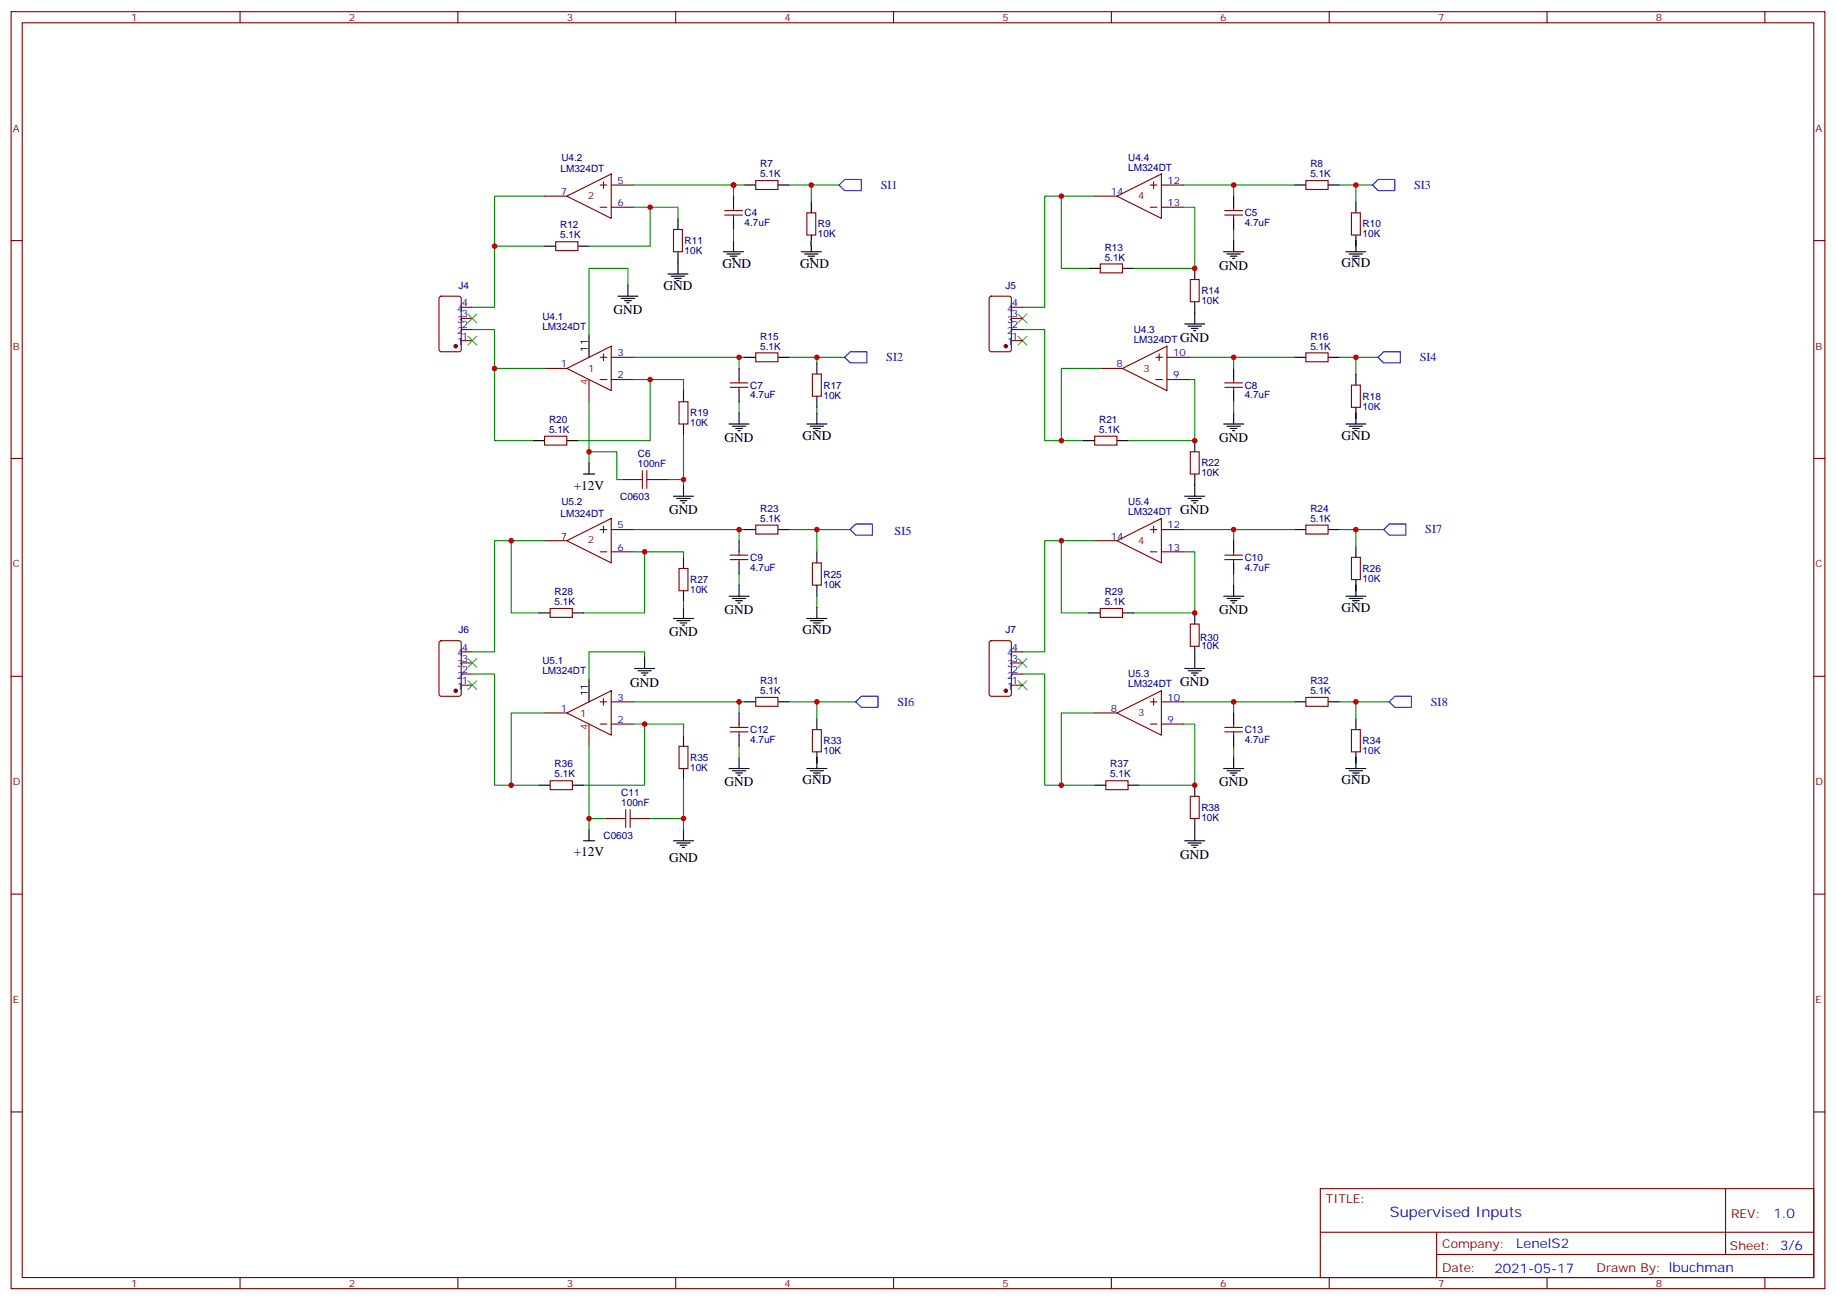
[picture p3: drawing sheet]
<svg xmlns="http://www.w3.org/2000/svg" width="583mm" height="413mm" viewBox="0 0 583 413" stroke-linecap="round" stroke-linejoin="round" font-family="sans-serif">
<g fill="none" stroke="#870000" stroke-width=".35">
<path d="M3.5 3.7h575.8v405.3h-575.8zM7.1 7.2h568.6v398.3h-568.6zM76.2 3.7v3.5M145.3 3.7v3.5M214.5 3.7v3.5M283.6 3.7v3.5M352.8 3.7v3.5M421.9 3.7v3.5M491.1 3.7v3.5M560.2 3.7v3.5M190.5 58.7h2.1M191.6 57.7v2.1"/>
<path d="M194 58.7h7.1M239.9 57.3h7v2.8h-7zM365.1 58.7h2.1M366.2 57.7v2.1M368.7 58.7h7M414.5 57.3h7.1v2.8h-7.1zM3.5 76.4h3.6M172.9 62.3h7M176.4 76.7h7v2.9h-7zM179.9 62.3l14.1-7.1v14.1zM190.5 65.8h2.1M194 65.8h7.1"/>
<path d="M213.8 72.8h2.8v7.1h-2.8zM230 68.3h5.7M230 66.9h5.7M232.8 65.8v1.1M232.8 68.3v1M256.1 67.6h2.8v7h-2.8zM347.5 62.3h7M354.5 62.3l14.2-7.1v14.1zM365.1 65.8h2.1M368.7 65.8h7M388.8 68.3h5.6M388.8 66.9h5.6"/>
<path d="M391.6 65.8v1.1M391.6 68.3v1M429 67.6h2.8v7h-2.8zM575.7 76.4h3.6M139.6 94.2l.5-.2h5.6l.6 .4 .1 16.5-.5 .7-5.8 .1-.7-.5-.1-16.5zM146.4 97.5h3.5M314.2 94.2l.5-.2h5.6l.7 .4v16.5l-.4 .7-5.9 .1-.7-.5v-16.5zM321 97.5h3.6M349.2 83.8h7.1v2.8h-7.1zM377.8 88.7h2.8v7.1h-2.8zM146.4 108.1h3.5M146.4 104.6h3.5"/>
<path d="M146.4 101.1h3.5M172.9 116.9h7M179.9 116.9l14.1-7v14.1zM190.5 113.4h2.1M191.6 112.4v2.1M194 113.4h7.1M239.9 112h7v2.8h-7zM257.9 118.7h2.8v7.1h-2.8zM321 108.1h3.6M321 104.6h3.6M321 101.1h3.6M349.2 116.9h7.1"/>
<path d="M356.3 116.9l14.1-7v14.1zM366.9 113.4h2.1M367.9 112.4v2.1M370.4 113.4h7.1M414.5 112h7.1v2.8h-7.1zM172.9 138.5h7v2.8h-7zM190.5 120.5h2.1M194 120.5h7.1M215.5 127.5h2.9v7.1h-2.9zM231.8 122.9h5.6M231.8 121.5h5.6M234.6 120.5v1"/>
<path d="M234.6 122.9v1.1M347.5 138.5h7v2.8h-7zM366.9 120.5h2.1M370.4 120.5h7.1M388.8 122.9h5.6M388.8 121.5h5.6M391.6 120.5v1M391.6 122.9v1.1M429 122.2h2.8v7.1h-2.8zM3.5 145.5h3.6M197.6 152.2h3.5M208.1 152.2h3.6"/>
<path d="M377.8 143.4h2.8v7.1h-2.8zM575.7 145.5h3.6M172.9 171.6h7M179.9 171.6l14.1-7v14.1zM190.5 168.1h2.1M190.5 175.2h2.1M191.6 167v2.2M194 168.1h7.1M194 175.2h7.1M231.8 177.6h5.6M231.8 176.2h5.6M234.6 175.2v1"/>
<path d="M234.6 177.6v1.1M239.9 166.7h7v2.8h-7zM257.9 178.7h2.8v7h-2.8zM347.5 171.6h7M354.5 171.6l14.2-7v14.1zM365.1 168.1h2.1M365.1 175.2h2.1M366.2 167v2.2M368.7 168.1h7M368.7 175.2h7M388.8 177.6h5.6M388.8 176.2h5.6"/>
<path d="M391.6 175.2v1M391.6 177.6v1.1M414.5 166.7h7.1v2.8h-7.1zM429 176.9h2.8v7.1h-2.8zM174.6 193.1h7.1v2.9h-7.1zM215.5 180.4h2.9v7.1h-2.9zM349.2 193.1h7.1v2.9h-7.1zM377.8 198.1h2.8v7h-2.8zM3.5 214.7h3.6M139.6 203.6l.5-.2h5.6l.6 .4 .1 16.5-.5 .7h-5.8l-.7-.4-.1-16.5zM146.4 217.5h3.5M146.4 214h3.5"/>
<path d="M146.4 210.4h3.5M146.4 206.9h3.5M314.2 203.6l.5-.2h5.6l.7 .4v16.5l-.4 .7h-5.9l-.7-.4v-16.5zM321 217.5h3.6M321 214h3.6M321 210.4h3.6M321 206.9h3.6M575.7 214.7h3.6M172.9 226.3h7M179.9 226.3l14.1-7v14.1zM190.5 229.8h2.1M190.5 222.8h2.1"/>
<path d="M191.6 221.7v2.1M194 229.8h7.1M194 222.8h7.1M215.5 236.9h2.9v7h-2.9zM231.8 232.3h5.6M231.8 230.9h5.6M234.6 229.8v1.1M234.6 232.3v1.1M239.9 221.4h7v2.8h-7zM257.9 231.6h2.8v7.1h-2.8zM347.5 226.3h7M354.5 226.3l14.2-7v14.1z"/>
<path d="M365.1 229.8h2.1M365.1 222.8h2.1M366.2 221.7v2.1M368.7 229.8h7M368.7 222.8h7M388.8 232.3h5.6M388.8 230.9h5.6M391.6 229.8v1.1M391.6 232.3v1.1M414.5 221.4h7.1v2.8h-7.1zM429 231.6h2.8v7.1h-2.8zM174.6 247.8h7.1v2.8h-7.1z"/>
<path d="M192.3 259.8h3.5M202.8 259.8h3.6M351 247.8h7.1v2.8h-7.1zM377.8 252.8h2.8v7h-2.8zM3.5 283.8h3.6M575.7 283.8h3.6M3.5 353h3.6M575.7 353h3.6M419.1 377.3h156.6v28.2h-156.6zM547.7 377.3v20.9M419.1 391.1h156.5M456 398.2h119.6"/>
<path d="M456 391.1v14.2M76.2 405.5v3.5M145.3 405.5v3.5M214.5 405.5v3.5M283.6 405.5v3.5M352.8 405.5v3.5M421.9 405.5v3.5M491.1 405.5v3.5M560.2 405.5v3.5"/>
</g>
<g fill="none" stroke="#000" stroke-width=".35">
<path d="M236.4 58.7h3.5M246.9 58.7h3.6M411 58.7h3.5M421.6 58.7h3.5M172.9 78.1h3.5M183.4 78.1h3.6M215.2 69.3v3.5M215.2 79.9v7.1M229.7 79.9h6.3M232.8 62.3v3.5M232.8 69.3v3.5M232.8 76.4v3.5"/>
<path d="M254.4 79.9h6.3M257.5 64v3.6M257.5 74.6v5.3M388.4 79.9h6.4M391.6 62.3v3.5M391.6 69.3v3.5M391.6 76.4v3.5M427.2 79.9h6.4M430.4 64v3.6M430.4 74.6v5.3M196.1 94h6.4M197.2 94.7h4.2"/>
<path d="M198.3 95.4h2.1M199 96.1h.7M199.3 90.5v3.5M212 87h6.4M213.1 87.7h4.2M214.1 88.4h2.2M214.8 89.1h.7M230.7 80.6h4.2M231.8 81.3h2.1M232.5 82h.7M255.4 80.6h4.2M256.5 81.3h2.1"/>
<path d="M257.2 82h.7M345.7 85.2h3.5M356.3 85.2h3.5M379.2 85.2v3.5M379.2 95.8v7M389.5 80.6h4.2M390.5 81.3h2.1M391.2 82h.7M428.3 80.6h4.2M429.3 81.3h2.1M430 82h.7M187 106.4v7"/>
<path d="M234.6 116.9v3.6M236.4 113.4h3.5M246.9 113.4h3.6M259.3 115.2v3.5M376.1 102.8h6.3M377.1 103.5h4.3M378.2 104.2h2.1M378.9 105h.7M391.6 116.9v3.6M411 113.4h3.5M421.6 113.4h3.5M430.4 118.7v3.5"/>
<path d="M169.3 139.9h3.6M179.9 139.9h3.5M217 124v3.5M217 134.6v3.5M231.4 134.6h6.4M232.5 135.3h4.2M233.5 136h2.2M234.2 136.7h.7M234.6 124v3.5M234.6 131.1v3.5M256.1 134.6h6.4M257.2 135.3h4.2"/>
<path d="M258.2 136h2.1M258.9 136.7h.7M259.3 125.8v3.5M259.3 131.1v3.5M344 139.9h3.5M354.5 139.9h3.6M379.2 139.9v3.5M388.4 134.6h6.4M389.5 135.3h4.2M390.5 136h2.1M391.2 136.7h.7M391.6 124v3.5"/>
<path d="M391.6 131.1v3.5M427.2 134.6h6.4M428.3 135.3h4.2M429.3 136h2.1M430 136.7h.7M430.4 129.3v5.3M185.2 150.5h3.5M187 146.9v3.6M213.8 157.5h6.3M214.8 158.2h4.3M215.9 158.9h2.1M216.6 159.6h.7"/>
<path d="M217 154v3.5M376.1 157.5h6.3M377.1 158.2h4.3M378.2 158.9h2.1M378.9 159.6h.7M379.2 150.5v7M217 176.9v3.5M234.6 171.6v3.6M234.6 178.7v3.5M236.4 168.1h3.5M246.9 168.1h3.6M259.3 175.2v3.5"/>
<path d="M391.6 171.6v3.6M391.6 178.7v3.5M411 168.1h3.5M421.6 168.1h3.5M430.4 173.4v3.5M171.1 194.6h3.5M181.7 194.6h3.5M213.8 196.3h6.3M214.8 197h4.3M215.9 197.7h2.1M216.6 198.4h.7M217 187.5v3.5"/>
<path d="M217 192.8v3.5M231.4 189.3h6.4M232.5 190h4.2M233.5 190.7h2.2M234.2 191.4h.7M234.6 185.7v3.6M256.1 196.3h6.4M257.2 197h4.2M258.2 197.7h2.1M258.9 198.4h.7M259.3 185.7v3.6M259.3 192.8v3.5"/>
<path d="M345.7 194.6h3.5M356.3 194.6h3.5M379.2 194.6v3.5M388.4 189.3h6.4M389.5 190h4.2M390.5 190.7h2.1M391.2 191.4h.7M391.6 185.7v3.6M427.2 189.3h6.4M428.3 190h4.2M429.3 190.7h2.1M430 191.4h.7"/>
<path d="M430.4 184v5.3M187 215.7v7.1M201.4 212.2h6.4M202.5 212.9h4.2M203.6 213.6h2.1M204.3 214.3h.7M204.6 208.7v3.5M376.1 212.2h6.3M377.1 212.9h4.3M378.2 213.6h2.1M378.9 214.3h.7M379.2 205.1v7.1"/>
<path d="M217 233.4v3.5M234.6 226.3v3.5M234.6 233.4v3.5M236.4 222.8h3.5M246.9 222.8h3.6M259.3 228.1v3.5M259.3 238.7v5.2M391.6 226.3v3.5M391.6 233.4v3.5M411 222.8h3.5M421.6 222.8h3.5M430.4 228.1v3.5"/>
<path d="M430.4 238.7v5.2M171.1 249.2h3.5M181.7 249.2h3.5M217 243.9v3.6M231.4 243.9h6.4M232.5 244.7h4.2M233.5 245.4h2.2M234.2 246.1h.7M234.6 240.4v3.5M256.1 243.9h6.4M257.2 244.7h4.2M258.2 245.4h2.1"/>
<path d="M258.9 246.1h.7M347.5 249.2h3.5M358.1 249.2h3.5M379.2 249.2v3.6M379.2 259.8v7.1M388.4 243.9h6.4M389.5 244.7h4.2M390.5 245.4h2.1M391.2 246.1h.7M391.6 240.4v3.5M427.2 243.9h6.4M428.3 244.7h4.2"/>
<path d="M429.3 245.4h2.1M430 246.1h.7M185.2 266.9h3.5M187 263.3v3.6M213.8 266.9h6.3M214.8 267.6h4.3M215.9 268.3h2.1M216.6 269h.7M217 263.3v3.6M376.1 266.9h6.3M377.1 267.6h4.3M378.2 268.3h2.1"/>
<path d="M378.9 269h.7"/>
</g>
<g fill="none" stroke="#008700" stroke-width=".35">
<path d="M201.1 58.7h31.7v3.6M232.8 58.7h3.6M250.5 58.7h15.8M257.5 58.7v5.3M375.7 58.7h15.9v3.6M391.6 58.7h19.4M425.1 58.7h10.6M430.4 58.7v5.3M157 78.1h15.9M172.9 62.3h-15.9v35.2h-7.1M201.1 65.8h5.3v12.3h-19.4M206.4 65.8h8.8v3.5"/>
<path d="M232.8 72.8v3.6M257.5 76.4v1.7M336.9 62.3h-5.3v35.2h-7M347.5 62.3h-10.6v22.9h8.8M375.7 65.8h3.5v19.4h-19.4M391.6 72.8v3.6M430.4 76.4v1.7M199.3 90.5v-5.3h-12.3v21.2M149.9 104.6h7.1v35.3h12.3M157 116.9h15.9M201.1 113.4h33.5v3.5M234.6 113.4h1.8"/>
<path d="M250.5 113.4h17.6M259.3 113.4v1.8M324.6 104.6h7v35.3h5.3M349.2 116.9h-12.3v23h7.1M377.5 113.4h14.1v3.5M391.6 113.4h19.4M425.1 113.4h12.3M430.4 113.4v5.3M187 127.5v19.4M201.1 120.5h5.3v19.4h-23M206.4 120.5h10.6v3.5M217 138.1v15.9"/>
<path d="M234.6 127.5v3.6M259.3 129.3v1.8M377.5 120.5h1.7v19.4h-21.1M391.6 127.5v3.6M430.4 131.1v1.7M187 143.4h8.8v8.8h1.8M211.7 152.2h5.3M162.3 171.6h-5.3v35.3h-7.1M172.9 171.6h-10.6v23h8.8M201.1 168.1h33.5v3.5M201.1 175.2h3.5v19.4h-19.4M204.6 175.2h12.4v1.7"/>
<path d="M234.6 168.1h1.8M250.5 168.1h19.4M259.3 168.1v7.1M336.9 171.6h-5.3v35.3h-7M347.5 171.6h-10.6v23h8.8M375.7 168.1h15.9v3.5M375.7 175.2h3.5v19.4h-19.4M391.6 168.1h19.4M425.1 168.1h14.1M430.4 168.1v5.3M217 191v1.8M234.6 182.2v3.5"/>
<path d="M259.3 189.3v3.5M391.6 182.2v3.5M430.4 185.7v1.8M149.9 214h7.1v35.2h5.3M204.6 208.7v-1.8h-17.6v8.8M324.6 214h7v35.2h5.3M172.9 226.3h-10.6v22.9h8.8M187 236.9v26.4M201.1 222.8h33.5v3.5M201.1 229.8h3.5v19.4h-19.4M204.6 229.8h12.4v3.6M234.6 236.9v3.5"/>
<path d="M234.6 222.8h1.8M250.5 222.8h21.1M259.3 222.8v5.3M347.5 226.3h-10.6v22.9h10.6M375.7 222.8h15.9v3.5M375.7 229.8h3.5v19.4h-17.6M391.6 222.8h19.4M391.6 236.9v3.5M425.1 222.8h15.9M430.4 222.8v5.3M187 259.8h5.3M206.4 259.8h10.6"/>
<path d="M217 247.5v15.8M259.3 240.4v1.8M430.4 240.4v1.8"/>
</g>
<g fill="#870000" stroke="#870000" stroke-width=".35">
<circle cx="144.6" cy="109.9" r=".53"/>
<circle cx="144.6" cy="219.3" r=".53"/>
<circle cx="319.3" cy="109.9" r=".53"/>
<circle cx="319.3" cy="219.3" r=".53"/>
</g>
<path d="M268.1 57h5.3v3.5h-5.3l-1.8-1.8zM437.4 57h5.3v3.5h-5.3l-1.7-1.8zM269.9 111.7h5.3v3.5h-5.3l-1.8-1.8zM439.2 111.7h5.3v3.5h-5.3l-1.8-1.8zM271.6 166.3h5.3v3.6h-5.3l-1.7-1.8zM441 166.3h5.3v3.6h-5.3l-1.8-1.8zM273.4 221h5.3v3.5h-5.3l-1.8-1.7zM442.7 221h5.3v3.5h-5.3l-1.7-1.7z" fill="none" stroke="#00f" stroke-width=".35"/>
<g fill="none" stroke="#3c3" stroke-width=".35">
<path d="M148.5 99.7l2.8 2.8M151.3 99.7l-2.8 2.8M323.1 99.7l2.9 2.8M326 99.7l-2.9 2.8M148.5 106.7l2.8 2.8M151.3 106.7l-2.8 2.8M323.1 106.7l2.9 2.8M326 106.7l-2.9 2.8M148.5 216.1l2.8 2.8M148.5 209l2.8 2.8M151.3 216.1l-2.8 2.8M151.3 209l-2.8 2.8"/>
<path d="M323.1 209l2.9 2.8M323.1 216.1l2.9 2.8M326 209l-2.9 2.8M326 216.1l-2.9 2.8"/>
</g>
<path d="M187 120.5v7M187 229.8v7.1" fill="none" stroke="#f00" stroke-width=".35"/>
<path d="M201.1 152.2h2.8M203.9 149.4v5.6M205.3 152.2h2.8M205.3 149.4v5.6M195.8 259.8h2.8M198.6 257v5.6M200 259.8h2.8M200 257v5.6" fill="none" stroke="#a10000" stroke-width=".35"/>
<g fill="#c00">
<circle cx="234.6" cy="113.4" r=".88"/>
<circle cx="162.3" cy="249.2" r=".88"/>
<circle cx="162.3" cy="171.6" r=".88"/>
<circle cx="234.6" cy="222.8" r=".88"/>
<circle cx="234.6" cy="168.1" r=".88"/>
<circle cx="391.6" cy="168.1" r=".88"/>
<circle cx="336.9" cy="171.6" r=".88"/>
<circle cx="336.9" cy="249.2" r=".88"/>
<circle cx="336.9" cy="139.9" r=".88"/>
<circle cx="336.9" cy="62.3" r=".88"/>
<circle cx="391.6" cy="113.4" r=".88"/>
<circle cx="391.6" cy="58.7" r=".88"/>
<circle cx="391.6" cy="222.8" r=".88"/>
<circle cx="157" cy="78.1" r=".88"/>
<circle cx="232.8" cy="58.7" r=".88"/>
<circle cx="206.4" cy="65.8" r=".88"/>
<circle cx="206.4" cy="120.5" r=".88"/>
<circle cx="157" cy="116.9" r=".88"/>
<circle cx="379.2" cy="139.9" r=".88"/>
<circle cx="379.2" cy="194.6" r=".88"/>
<circle cx="379.2" cy="249.2" r=".88"/>
<circle cx="204.6" cy="175.2" r=".88"/>
<circle cx="204.6" cy="229.8" r=".88"/>
<circle cx="379.2" cy="85.2" r=".88"/>
<circle cx="257.5" cy="58.7" r=".88"/>
<circle cx="430.4" cy="58.7" r=".88"/>
<circle cx="430.4" cy="113.4" r=".88"/>
<circle cx="430.4" cy="168.1" r=".88"/>
<circle cx="430.4" cy="222.8" r=".88"/>
<circle cx="259.3" cy="222.8" r=".88"/>
<circle cx="259.3" cy="168.1" r=".88"/>
<circle cx="259.3" cy="113.4" r=".88"/>
<circle cx="187" cy="143.4" r=".88"/>
<circle cx="187" cy="259.8" r=".88"/>
<circle cx="217" cy="259.8" r=".88"/>
<circle cx="217" cy="152.2" r=".88"/>
</g>
<text font-size="4.6" fill="#00f" x="441.2" y="386.3">Supervised Inputs</text>
<g font-size="4.2">
<text x="229.3" y="85.2">GND</text>
<text x="254" y="85.2">GND</text>
<text x="387" y="85.5">GND</text>
<text x="425.8" y="84.9">GND</text>
<text x="210.6" y="91.9">GND</text>
<text x="194.7" y="99.7">GND</text>
<text x="374.6" y="108.5">GND</text>
<text x="230" y="140.2">GND</text>
<text x="254.7" y="139.5">GND</text>
<text x="387" y="140.2">GND</text>
<text x="425.8" y="139.5">GND</text>
<text x="182.1" y="155.4">+12V</text>
<text x="212.4" y="163.2">GND</text>
<text x="374.6" y="163.2">GND</text>
<text x="230" y="194.9">GND</text>
<text x="387" y="194.9">GND</text>
<text x="425.8" y="194.2">GND</text>
<text x="212.4" y="202">GND</text>
<text x="254.7" y="201.3">GND</text>
<text x="200" y="218.2">GND</text>
<text x="374.6" y="217.8">GND</text>
<text x="230" y="249.6">GND</text>
<text x="254.7" y="248.9">GND</text>
<text x="387" y="249.6">GND</text>
<text x="425.8" y="248.9">GND</text>
<text x="182.1" y="271.8">+12V</text>
<text x="212.4" y="273.6">GND</text>
<text x="374.6" y="272.5">GND</text>
</g>
<g font-size="4.2" fill="#00f">
<text x="562.9" y="386.6">1.0</text>
<text x="481.3" y="396.1">LenelS2</text>
<text x="474.4" y="403.9">2021-05-17</text>
</g>
<g font-size="3.9" fill="#00f">
<text x="279.5" y="60">SI1</text>
<text x="448.9" y="60">SI3</text>
<text x="281.3" y="114.6">SI2</text>
<text x="450.6" y="114.6">SI4</text>
<text x="284" y="169.9">SI5</text>
<text x="452.4" y="169.3">SI7</text>
<text x="284.8" y="224">SI6</text>
<text x="454.2" y="224">SI8</text>
</g>
<g font-size="3.9" fill="#800">
<text x="420.9" y="381.9">TITLE:</text>
<text x="549.5" y="386.6">REV:</text>
<text x="457.8" y="396.1">Company:</text>
<text x="549.1" y="396.7">Sheet: 3/6</text>
<text x="457.8" y="403.8">Date:</text>
<text x="506.8" y="403.8">Drawn By: lbuchman</text>
</g>
<g font-size="3.2" fill="#800">
<text x="41.6" y="6.7">1</text>
<text x="110.8" y="6.7">2</text>
<text x="179.9" y="6.7">3</text>
<text x="249.1" y="6.7">4</text>
<text x="318.2" y="6.7">5</text>
<text x="387.3" y="6.7">6</text>
<text x="456.5" y="6.7">7</text>
<text x="525.6" y="6.7">8</text>
<text x="4.1" y="41.8">A</text>
<text x="576.3" y="41.8">A</text>
<text x="186.6" y="63.1">2</text>
<text x="361.3" y="63.3">4</text>
<text x="4.1" y="110.9">B</text>
<text x="576.3" y="110.9">B</text>
<text x="186.6" y="118.1">1</text>
<text x="363" y="118">3</text>
<text x="186.6" y="172.4">2</text>
<text x="361.3" y="172.7">4</text>
<text x="4.1" y="180.1">C</text>
<text x="576.3" y="180.1">C</text>
<text x="184.2" y="227.7">1</text>
<text x="361.3" y="227.4">3</text>
<text x="4.1" y="249.2">D</text>
<text x="576.3" y="249.2">D</text>
<text x="4.1" y="318.4">E</text>
<text x="576.3" y="318.4">E</text>
<text x="41.6" y="408.5">1</text>
<text x="110.8" y="408.5">2</text>
<text x="179.9" y="408.5">3</text>
<text x="249.1" y="408.5">4</text>
<text x="318.2" y="408.5">5</text>
<text x="387.3" y="408.5">6</text>
<text x="456.5" y="408.5">7</text>
<text x="525.6" y="408.5">8</text>
</g>
<g font-size="3.2" fill="#000080">
<text x="178.2" y="51.1">U4.2</text>
<text x="241.3" y="53.1">R7</text>
<text x="358.1" y="51">U4.4</text>
<text x="415.9" y="53.1">R8</text>
<text x="177.9" y="54.6">LM324DT</text>
<text x="241.3" y="56.3">5.1K</text>
<text x="358.1" y="54.2">LM324DT</text>
<text x="415.9" y="56.3">5.1K</text>
<text x="236.4" y="71.7">4.7uF</text>
<text x="236.4" y="68.7">C4</text>
<text x="395.1" y="71.7">4.7uF</text>
<text x="395.1" y="68.7">C5</text>
<text x="177.8" y="75.7">5.1K</text>
<text x="177.8" y="72.5">R12</text>
<text x="217.3" y="77.5">R11</text>
<text x="259.6" y="75.4">10K</text>
<text x="259.6" y="72.2">R9</text>
<text x="432.5" y="75.4">10K</text>
<text x="432.5" y="72.2">R10</text>
<text x="217.3" y="80.7">10K</text>
<text x="350.7" y="82.7">5.1K</text>
<text x="350.7" y="79.5">R13</text>
<text x="145.5" y="91.6">J4</text>
<text x="319.2" y="91.7">J5</text>
<text x="381.4" y="93.4">R14</text>
<text x="172.2" y="101.5">U4.1</text>
<text x="381.4" y="96.5">10K</text>
<text x="172.2" y="104.6">LM324DT</text>
<text x="241.3" y="107.8">R15</text>
<text x="359.9" y="105.7">U4.3</text>
<text x="415.9" y="107.8">R16</text>
<text x="241.3" y="110.9">5.1K</text>
<text x="359.9" y="108.8">LM324DT</text>
<text x="415.9" y="110.9">5.1K</text>
<text x="238.1" y="123.4">C7</text>
<text x="261.4" y="123.4">R17</text>
<text x="395.1" y="123.4">C8</text>
<text x="238.1" y="126.4">4.7uF</text>
<text x="261.4" y="126.5">10K</text>
<text x="395.1" y="126.4">4.7uF</text>
<text x="432.5" y="130.1">10K</text>
<text x="432.5" y="126.9">R18</text>
<text x="174.3" y="137.4">5.1K</text>
<text x="174.3" y="134.2">R20</text>
<text x="219.1" y="135.4">10K</text>
<text x="219.1" y="132.2">R19</text>
<text x="348.9" y="137.4">5.1K</text>
<text x="348.9" y="134.2">R21</text>
<text x="202.5" y="148.3">100nF</text>
<text x="202.5" y="145.1">C6</text>
<text x="381.4" y="148.1">R22</text>
<text x="381.4" y="151.2">10K</text>
<text x="178.2" y="160.5">U5.2</text>
<text x="196.8" y="158.6">C0603</text>
<text x="358.1" y="160.3">U5.4</text>
<text x="177.9" y="164">LM324DT</text>
<text x="241.3" y="165.6">5.1K</text>
<text x="241.3" y="162.4">R23</text>
<text x="358.1" y="163.5">LM324DT</text>
<text x="415.9" y="165.6">5.1K</text>
<text x="415.9" y="162.4">R24</text>
<text x="238.1" y="178.1">C9</text>
<text x="395.1" y="178.1">C10</text>
<text x="219.1" y="185.1">R27</text>
<text x="238.1" y="181.1">4.7uF</text>
<text x="261.4" y="183.3">R25</text>
<text x="395.1" y="181.1">4.7uF</text>
<text x="432.5" y="184.7">10K</text>
<text x="432.5" y="181.6">R26</text>
<text x="176.1" y="188.9">R28</text>
<text x="219.1" y="188.3">10K</text>
<text x="261.4" y="186.5">10K</text>
<text x="350.7" y="188.9">R29</text>
<text x="176.1" y="192.1">5.1K</text>
<text x="350.7" y="192.1">5.1K</text>
<text x="145.5" y="201">J6</text>
<text x="319.2" y="201">J7</text>
<text x="381" y="203.4">R30</text>
<text x="381.4" y="205.9">10K</text>
<text x="172.2" y="214">LM324DT</text>
<text x="172.2" y="210.8">U5.1</text>
<text x="358.1" y="215">U5.3</text>
<text x="241.3" y="220.3">5.1K</text>
<text x="241.3" y="217.1">R31</text>
<text x="358.1" y="218.2">LM324DT</text>
<text x="415.9" y="220.3">5.1K</text>
<text x="415.9" y="217.1">R32</text>
<text x="238.1" y="232.7">C12</text>
<text x="395.1" y="232.7">C13</text>
<text x="238.1" y="235.8">4.7uF</text>
<text x="261.4" y="239.4">10K</text>
<text x="261.4" y="236.2">R33</text>
<text x="395.1" y="235.8">4.7uF</text>
<text x="432.5" y="239.4">10K</text>
<text x="432.5" y="236.2">R34</text>
<text x="176.1" y="243.6">R36</text>
<text x="219.1" y="244.7">10K</text>
<text x="219.1" y="241.5">R35</text>
<text x="352.4" y="243.6">R37</text>
<text x="176.1" y="246.8">5.1K</text>
<text x="352.4" y="246.8">5.1K</text>
<text x="197.2" y="255.9">100nF</text>
<text x="197.2" y="252.7">C11</text>
<text x="381.4" y="257.4">R38</text>
<text x="381.4" y="260.6">10K</text>
<text x="191.6" y="266.2">C0603</text>
</g>
<g font-size="3.2" fill="#00f">
<text x="196" y="58.4">5</text>
<text x="370.6" y="58.4">12</text>
<text x="178" y="61.9">7</text>
<text x="196" y="65.4">6</text>
<text x="352.6" y="61.9">14</text>
<text x="370.6" y="65.4">13</text>
<text x="145.1" y="99">4</text>
<text x="146.6" y="100.7">3</text>
<text x="146.6" y="97.2">4</text>
<text x="319.7" y="99">4</text>
<text x="321.2" y="100.7">3</text>
<text x="321.2" y="97.2">4</text>
<text x="145.1" y="106">2</text>
<text x="145.1" y="102.5">3</text>
<text x="146.6" y="107.8">1</text>
<text x="146.6" y="104.2">2</text>
<text x="319.7" y="106">2</text>
<text x="319.7" y="102.5">3</text>
<text x="321.2" y="107.8">1</text>
<text x="321.2" y="104.2">2</text>
<text x="145.1" y="109.5">1</text>
<text x="196" y="113.1">3</text>
<text x="319.7" y="109.5">1</text>
<text x="372.4" y="113.1">10</text>
<text x="178" y="116.6">1</text>
<text x="354.4" y="116.6">8</text>
<text x="196" y="120.1">2</text>
<text x="372.4" y="120.1">9</text>
<text x="196" y="167.7">5</text>
<text x="370.6" y="167.7">12</text>
<text x="178" y="171.3">7</text>
<text x="352.6" y="171.3">14</text>
<text x="196" y="174.8">6</text>
<text x="370.6" y="174.8">13</text>
<text x="145.1" y="208.3">4</text>
<text x="146.6" y="206.6">4</text>
<text x="319.7" y="208.3">4</text>
<text x="321.2" y="206.6">4</text>
<text x="145.1" y="215.4">2</text>
<text x="145.1" y="211.8">3</text>
<text x="146.6" y="213.6">2</text>
<text x="146.6" y="210.1">3</text>
<text x="319.7" y="215.4">2</text>
<text x="319.7" y="211.8">3</text>
<text x="321.2" y="213.6">2</text>
<text x="321.2" y="210.1">3</text>
<text x="145.1" y="218.9">1</text>
<text x="146.6" y="217.1">1</text>
<text x="319.7" y="218.9">1</text>
<text x="321.2" y="217.1">1</text>
<text x="178" y="226">1</text>
<text x="196" y="222.4">3</text>
<text x="352.6" y="226">8</text>
<text x="370.6" y="222.4">10</text>
<text x="196" y="229.5">2</text>
<text x="370.6" y="229.5">9</text>
</g>
<g font-size="3.2">
<text x="186.6" y="111.7" transform="rotate(-90 186.6 111.7)">11</text>
<text x="186.6" y="221" transform="rotate(-90 186.6 221)">11</text>
</g>
<g font-size="3.2" fill="#f00">
<text x="186.6" y="122.2" transform="rotate(-90 186.6 122.2)">4</text>
<text x="186.6" y="231.6" transform="rotate(-90 186.6 231.6)">4</text>
</g>
</svg>
